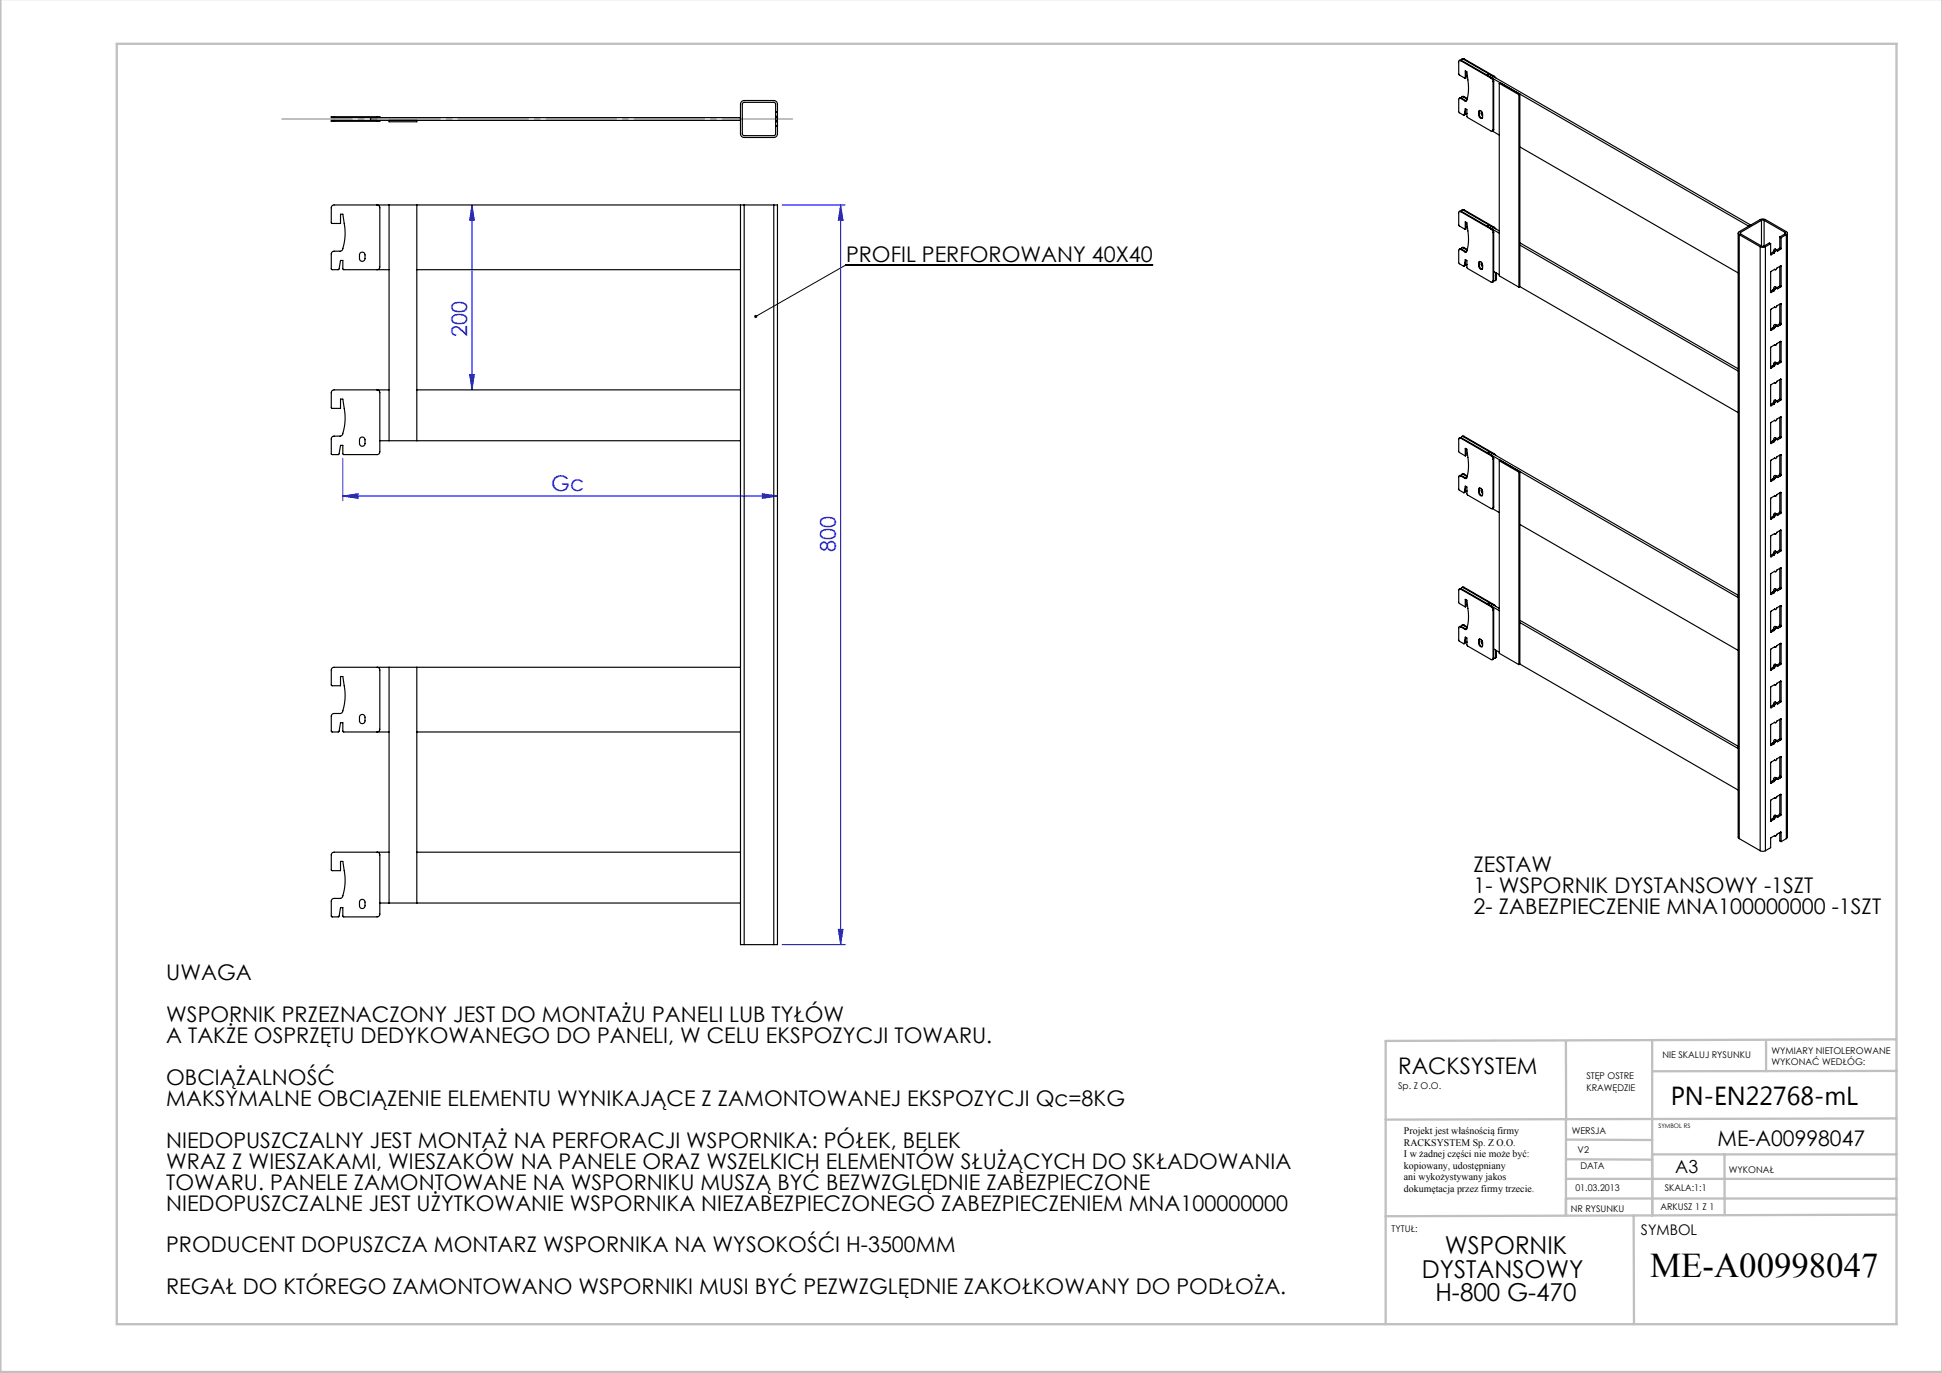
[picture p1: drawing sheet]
<svg xmlns="http://www.w3.org/2000/svg" width="420mm" height="297mm" viewBox="0 0 420 297" stroke-linecap="round" stroke-linejoin="round" font-family="sans-serif">
<path d="M102.1 44.3l.5 3.3h-1zM102.1 44.3v40M169.1 44.3h13.7M181.8 44.3l.5 3.3h-1zM181.8 44.3v160M74.1 99.1v9.2M101.6 81h1l-.5 3.3zM74.1 107.3l3.3-.5v1zM74.1 107.3h94M164.8 106.8l3.3 .5-3.3 .5zM169.1 204.3h13.7M181.3 201h1l-.5 3.3z" fill="none" stroke="#00f" stroke-width=".22"/>
<path d="M249.3 57.3h-66.3l-19.6 11.2" fill="none" stroke="#000" stroke-width=".22"/>
<path d="M60 25.7h112.4" fill="none" stroke="#808080" stroke-width=".22" stroke-dasharray="15.2 1.3 1.3 1.3" stroke-dashoffset="-1"/>
<g fill="none" stroke="#c0c0c0" stroke-width=".5">
<path d="M.1 -.1v296.9h419.9M25.2 9.5h385v276.9h-385zM338.7 225.2v16.9M357.3 225v37.9v-13.2M382 225.4v6.3M410.1 224.8l-110.4 .4v61.2M410.1 231.7h-52.8M338.7 259.3h71.5M338.7 255h71.5M338.7 250.8l18.6 .1M338.7 246.5l18.6 .1M338.7 242.1v20.9"/>
<path d="M357.3 249.7h52.9M373 249.7v13.2M410.1 241.9l-110.4 .3M353.3 262.9l.1 23.5M410.2 262.7l-110.5 .4"/>
</g>
<path d="M163.2 68.2a.34 .34 0 0 1 .5 0 .34 .34 0 0 1-.1 .5 .34 .34 0 0 1-.5-.1l.3-.1-.3 .1z" fill="#000"/>
<g fill="#00f">
<path d="M74.1 107.3l3.3-.5v1zM164.8 106.8l3.3 .5-3.3 .5z"/>
<path d="M102.1 44.3l.5 3.3h-1zM101.6 81h1l-.5 3.3zM181.8 44.3l.5 3.3h-1zM181.3 201h1l-.5 3.3z"/>
</g>
<g fill="none" stroke="#000" stroke-width=".25">
<path d="M315.9 13.1a.26 .26 0 0 0-.3 0 .26 .26 0 0 0-.1 .3v2.7l1.4 .9M315.9 13.1l6.6 3.8M316 13l-.4 .1M316 13l-.1 .1M316 13l62.2 35.9M316.5 12.8a.26 .26 0 0 0-.3 0 .26 .26 0 0 0-.2 .2M316.5 12.8l62.1 35.9M316.6 12.7l-.4 .1M316.6 12.7l-.1 .1M316.6 12.7l6.6 3.8M316.9 17v-1.7l.3 .2 .3 1.8a7.2 7.2 0 0 1-.4 4.6l-.3-.1M317 15.4v1.5l-.1 .1"/>
<path d="M317 16.4l.4 .2M322.1 16l-.5 .3M322.5 16.9l.4 .8M322.5 16.9a.56 .56 0 0 1 .5 .7M322.9 17.7v10.4M323 17.6v10.4M323 17.6l-.1 .1M323.2 16.5l.3 .4M323.2 16.5l-.2 .1M324.2 18l4.3 2.5M324.2 18v41.7l4.3 2.4M324.5 17.9l-.3 .1"/>
<path d="M72.2 26h-.6v.2h.6M72.2 25.2h-.6v.2h.6M72.2 25.2v.2M72.2 26v.2M72.2 26h87.9M72.2 26.2h9.3M72.2 25.4h87.9M72.2 25.2h9.3M80.1 25.4v.6M81.5 25.2h.6v.2M81.5 25.2v.2M81.5 26v.2"/>
<path d="M82.1 26v.2h-.6M84.1 26v.3h6v-.3M167.7 24.1v-1.6l-.3-.3h-6.7l-.2 .3 .1 6.5 .3 .3h6.5l.3-.3v-1.7M167.7 25.4v.6M167.7 25.2v.2M167.7 26v.3M167.7 24.1v.2M167.7 27.2v.1M167.7 26h.4M167.7 25.4h.4M167.7 26.3h.4M167.7 27.3h.4"/>
<path d="M167.7 24.3v.9M167.7 26.3v.9M167.7 24.1h.4M167.7 25.2h.4M167.7 24.3h.4M167.7 27.2h.4M168.1 24.1v-1.6a.8 .8 0 0 0-.8-.8h-6.4a.8 .8 0 0 0-.8 .8v6.4a.8 .8 0 0 0 .8 .8h6.4a.8 .8 0 0 0 .8-.8v-1.6M168.1 25.4v.6M168.1 25.2v.2M168.1 26v.3M168.1 24.1v.2M168.1 27.2v.1"/>
<path d="M168.1 24.3v.9M168.1 26.3v.9M315.9 21.3a.26 .26 0 0 0-.3 0 .26 .26 0 0 0-.1 .2v2.8l1 .6 .2-.1M315.9 21.3l.9 .5M316 21.2l-.4 .1M316 21.2l-.1 .1M316 21.2l1 .5M316.5 21a.26 .26 0 0 0-.3-.1 .26 .26 0 0 0-.2 .3M316.5 21l.8 .4M316.6 20.9h-.4M316.6 20.9l-.1 .1M316.6 20.9l.7 .4"/>
<path d="M316.7 24.8l.2-1.3 .3 .2 .2 1.7 5.1 3a.26 .26 0 0 0 .3 0 .26 .26 0 0 0 .1-.3M316.8 24.8l-.2 .1M316.8 24.8h-.1M316.9 24.5l.3 .1v-.1M317 21.7l.2 .1M317 21.7l-.2 .1M317 23.6l-.2 1.2M317.2 24.6h.1M319.8 24.2v-.2a.56 .56 0 0 1 .6 .1 .56 .56 0 0 1 .2 .6v.8a.56 .56 0 0 1-.6-.1 .56 .56 0 0 1-.2-.6M319.8 24.2v.6M319.9 24.8l.2 .5 .5 .3M319.9 24.1v.7"/>
<path d="M319.9 24.1l-.1 .1M319.9 24.8h-.1M320 23.9l-.1 .2M320.4 24.5l.2 .6M320.4 24.1v.4M320.5 24.4l.1 .5M320.5 24.2v.2M320.5 24.4l-.1 .1M323 28l-.2 .4 1.4 .8M323 28l-.1 .1M328.5 20.5v41.6M328.5 20.5l.2-.1v41.6"/>
<path d="M328.7 31.8l47.2 27.2M77.9 54.8l.3-.3 .6 .3 .1 1.1a.6 .6 0 0 1-.6 .6 .6 .6 0 0 1-.6-.6zM81.5 44.3a.6 .6 0 0 1 .6 .6v12.8a.6 .6 0 0 1-.6 .6M84.1 44.3v51M90.1 58.3h70M90.1 44.3v51M160.1 44.3h-87.9a.6 .6 0 0 0-.6 .6l.1 3.4h1.9v-2h.5a13.9 13.9 0 0 1 0 7.4 .6 .6 0 0 1-.6 .6h-1.3a.6 .6 0 0 0-.6 .6v3.2l.2 .2h1.5l.3-2h.5v1.8l.2 .2h9.8M160.1 44.3v160h.8M160.1 44.3h.8M160.9 44.3h6.4M160.9 44.3v160M167.3 44.3h.8v160h-.8"/>
<path d="M167.3 44.3v160M315.9 54a.26 .26 0 0 0-.3-.1 .26 .26 0 0 0-.1 .3v2.7l1 .7 .2-.1M315.9 45.8a.26 .26 0 0 0-.3 0 .26 .26 0 0 0-.1 .2v2.8l1.4 .8M315.9 54l.9 .5M315.9 45.8l6.6 3.8M316 45.7l-.4 .1M316 53.9h-.4M316 45.7l-.1 .1M316 45.7l8.2 4.7M316 53.9l-.1 .1M316 53.9l1 .5M316.5 53.6a.26 .26 0 0 0-.3 0 .26 .26 0 0 0-.2 .3"/>
<path d="M316.5 45.5a.26 .26 0 0 0-.3-.1 .26 .26 0 0 0-.2 .3M316.5 53.6l.8 .5M316.5 45.5l7.7 4.5M316.6 45.4h-.4M316.6 53.5l-.4 .1M316.6 45.4l-.1 .1M316.6 45.4l6.6 3.8M316.6 53.5l-.1 .1M316.6 53.5l.7 .5M316.7 57.5l.2-1.3 .3 .2 .2 1.7 5.1 2.9a.26 .26 0 0 0 .3 0 .26 .26 0 0 0 .1-.2M316.8 57.4l-.2 .2M316.8 57.4l-.1 .1"/>
<path d="M316.9 57.1l.3 .2v-.1M316.9 49.6v-1.6l.3 .2 .3 1.8a7.2 7.2 0 0 1-.4 4.5h-.3M317 54.4l.2 .1M317 54.4l-.2 .1M317 56.2l-.2 1.2M317 48.1v1.4l-.1 .1M317 49.1l.4 .2M317.2 57.2v.1M319.8 56.9v-.2a.56 .56 0 0 1 .6 0 .56 .56 0 0 1 .2 .6v.8a.56 .56 0 0 1-.6 0 .56 .56 0 0 1-.2-.6M319.8 56.9v.6M319.9 57.4l.2 .6 .5 .2M319.9 56.8v.6"/>
<path d="M319.9 56.8l-.1 .1M319.9 57.4l-.1 .1M320 56.6l-.1 .2M320.4 57.2l.2 .6M320.4 56.7v.5M320.5 57.1l.1 .4M320.5 57.1l-.1 .1M320.5 56.9v.2M322.1 48.7l-.5 .2M322.5 49.6l.4 .7M322.5 49.6a.56 .56 0 0 1 .5 .6M322.9 50.3v10.5"/>
<path d="M323 50.2v10.5M323 50.2l-.1 .1M323 58.7l1.2 .7M323.2 49.2l.3 .3M323.2 49.2l-.2 .1M323.5 59v1.4M323.6 59.1v1.3M328.7 53l47.2 27.3M328.7 52.5l47.2 27.3M375.9 50.4v130.7l.3 .3M376.2 50.8a.34 .34 0 0 1-.3-.4 .34 .34 0 0 1 .3-.3l4.5-2.6 .5-.1 .6 .1 4.5 2.6a.34 .34 0 0 1 .3 .3 .34 .34 0 0 1-.3 .4M376.2 50.8l4.5 2.6"/>
<path d="M376.2 50.8v130.6M376.4 50.3l-.1 .1 .1 .2M376.4 50.6l4.6 2.6M376.4 50.3v.3M380.7 53.4l.5 .1 .6-.1M380.7 53.4v130.6M381 47.7h.5M381 53.2h.5M381 47.7l-4.6 2.6M381 47.7v5.5M381.5 47.7l4.6 2.6M381.5 47.7v5.5"/>
<path d="M381.8 53.4v130.6M382.9 55.1h.1M382.9 52.7l-1.1 .7M382.9 52.7l-.2-.1-1.2 .6M382.9 52.7v2.4M383.4 54.6l.3 .2M383.4 54.6l-.5 .2M383.6 54.2l-.2 .4M383.6 54.2l.3 .2M383.6 54.2h.1M383.7 54.8l-.7 .3M383.8 58.3l.1 .1"/>
<path d="M383.9 54.4l-.2 .4M383.9 54.4h.1M384.2 54l-.3-.2-.3 .4M384.3 54.2l-.2-.2-.2 .4M384.3 54.2l.2 .1M384.3 54.2h.1M384.8 53.8l-.5 .3M384.8 53.8l.3 .1M384.9 53.6l-.1 .2M384.9 51.3l.3 .1M384.9 53.6l.3 .2M384.9 51.3v2.3"/>
<path d="M384.9 57.6v4.2M385.1 57.5l.1 .1M385.1 57.5l-.8 .5-.2 .4-.2-.2-.9 .6-.1 4.4M385.1 53.9l-.6 .4M385.2 53.8l-.1 .1M385.2 51.4v2.4M385.2 57.6v4.3M386.1 50.3l.1 .1-.1 .2M386.1 50.6l-1.2 .7M386.1 50.3v.3M386.3 50.8l-1.1 .6M386.3 50.8v130.6"/>
<path d="M386.6 50.4v130.7l-.3 .3M323 60.7l-.2 .3M323 60.7l-.1 .1M323.5 60.4a.26 .26 0 0 1-.2 .3 .26 .26 0 0 1-.3 0M323.6 60.4l-.3 .3M323.6 60.4h-.1M328.7 62l47.2 27.3M328.7 62l-.2 .1M382.9 79.6h.1M382.9 71.4h.1M382.9 63.2l.1 .1M383.4 62.8l.3 .1"/>
<path d="M383.4 62.8l-.5 .2M383.4 70.9l.3 .2M383.4 70.9l-.5 .3M383.4 79.1l.3 .2M383.4 79.1l-.5 .2M383.6 62.4l-.2 .4M383.6 70.6l-.2 .3M383.6 78.7l-.2 .4M383.6 62.4h.1M383.6 70.6h.1M383.6 78.7h.1M383.6 62.4l.3 .2"/>
<path d="M383.6 70.6l.3 .1M383.6 78.7l.3 .2M383.7 79.3l-.7 .3M383.7 71.1l-.7 .3M383.7 62.9l-.7 .4M383.8 66.5h.1M383.8 74.6l.1 .1M383.9 78.9l-.2 .4M383.9 70.7l-.2 .4M383.9 62.6l-.2 .3M383.9 62.6h.1M383.9 70.7h.1"/>
<path d="M383.9 78.9h.1M384.2 62.2l-.3-.2-.3 .4M384.2 70.3l-.3-.1-.3 .4M384.2 78.5l-.3-.2-.3 .4M384.3 78.6l-.2-.1-.2 .4M384.3 78.7l.2 .1M384.3 70.5l-.2-.1-.2 .3M384.3 70.5l.2 .1M384.3 62.3l-.2-.1-.2 .4M384.3 62.3l.2 .1M384.3 62.3h.1M384.3 70.5h.1"/>
<path d="M384.3 78.6v.1M384.8 61.9l-.5 .3M384.8 61.9l.3 .2M384.8 70.1l.3 .2M384.8 70.1l-.5 .3M384.8 78.3l.3 .1M384.8 78.3l-.5 .3M384.9 61.8l-.1 .1M384.9 69.9l-.1 .2M384.9 78.1l-.1 .2M384.9 65.8v4.1M384.9 74v4.1"/>
<path d="M384.9 61.8l.3 .1M384.9 69.9l.3 .2M384.9 78.1l.3 .1M385.1 73.8l.1 .1M385.1 73.8l-.8 .5-.2 .4-.2-.1-.9 .5-.1 4.5M385.1 65.7h.1M385.1 65.7l-.8 .5-.2 .3-.2-.1-.9 .6-.1 4.4M385.1 78.4l-.6 .4M385.1 70.3l-.6 .3M385.1 62.1l-.6 .3M385.2 78.2l-.1 .2M385.2 70.1l-.1 .2"/>
<path d="M385.2 61.9l-.1 .2M385.2 65.7v4.4M385.2 73.9v4.3M77.9 94.8l.3-.3 .6 .3 .1 1.1a.6 .6 0 0 1-.6 .6 .6 .6 0 0 1-.6-.6zM81.5 84.3a.6 .6 0 0 1 .6 .6v12.8a.6 .6 0 0 1-.6 .6h-7.2l-.2-.2v-1.8h-.5l-.3 2h-1.5l-.2-.2v-3.2a.6 .6 0 0 1 .6-.6h1.3a.6 .6 0 0 0 .6-.6 11.3 11.3 0 0 0 .3-5.4l-.3-2h-.5v2h-1.9l-.1-3.4a.6 .6 0 0 1 .6-.6h11.9M82.1 95.3h78M90.1 84.3h70M315.9 94.8a.26 .26 0 0 0-.3 0 .26 .26 0 0 0-.1 .2v2.7l1.4 .9M315.9 94.8l6.6 3.8M316 94.7l-.4 .1M316 94.7l-.1 .1M316 94.7l6.6 3.8"/>
<path d="M316.5 94.5a.26 .26 0 0 0-.3-.1 .26 .26 0 0 0-.2 .3M316.5 94.5l59.4 34.3M316.6 94.4h-.4M316.6 94.4l-.1 .1M316.6 94.4l6.6 3.8M316.9 98.6v-1.6l.3 .2 .3 1.7a7.2 7.2 0 0 1-.4 4.6h-.3M317 97.1v1.4l-.1 .1M317 98l.4 .2M322.1 97.7l-.5 .2 54.3 31.4M322.5 98.6l.4 .7M322.6 98.5l.4 .7M322.6 98.5l-.1 .1"/>
<path d="M322.9 99.3v10.5M323 99.2l-.1 .1M323 99.2v10.5M323.2 98.2l.3 .3M323.2 98.2l-.2 .1M324.2 99.7l.3-.1 4.2 2.4M324.2 99.7v41.6l4.3 2.5M324.2 99.7l4.3 2.4M382.9 95.9h.1M382.9 87.7l.1 .1M383.4 87.3l.3 .1M383.4 87.3l-.5 .2"/>
<path d="M383.4 95.4l.3 .2M383.4 95.4l-.5 .3M383.6 86.9l-.2 .4M383.6 95.1l-.2 .3M383.6 86.9h.1M383.6 95.1h.1M383.6 86.9l.3 .2M383.6 95.1l.3 .1M383.7 95.6l-.7 .3M383.7 87.4l-.7 .4M383.8 82.8l.1 .1M383.8 90.9l.1 .1"/>
<path d="M383.8 99.1l.1 .1M383.9 95.2l-.2 .4M383.9 87.1l-.2 .3M383.9 87.1h.1M383.9 95.2h.1M384.2 86.7l-.3-.2-.3 .4M384.2 94.8l-.3-.1-.3 .4M384.3 95l-.2-.1-.2 .3M384.3 95l.2 .1M384.3 86.8l-.2-.1-.2 .4M384.3 86.8l.2 .1M384.3 86.8h.1"/>
<path d="M384.3 95h.1M384.8 86.4l.3 .2M384.8 86.4l-.5 .3M384.8 94.6l.3 .2M384.8 94.6l-.5 .3M384.9 86.3l-.1 .1M384.9 94.4l-.1 .2M384.9 82.1v4.2M384.9 90.3v4.1M384.9 98.4v4.2M384.9 86.3l.3 .1M384.9 94.4l.3 .2"/>
<path d="M385.1 98.3l.1 .1M385.1 98.3l-.8 .5-.2 .4-.2-.1-.9 .5-.1 4.5M385.1 90.2h.1M385.1 90.2l-.8 .5-.2 .3-.2-.1-.9 .6-.1 4.4M385.1 82l.1 .1M385.1 82l-.8 .5-.2 .4-.2-.2-.9 .6-.1 4.4M385.1 94.8l-.6 .3M385.1 86.6l-.6 .3M385.2 94.6l-.1 .2M385.2 86.4l-.1 .2M385.2 82.1v4.3M385.2 90.2v4.4"/>
<path d="M385.2 98.4v4.3M315.9 102.9a.26 .26 0 0 0-.3 0 .26 .26 0 0 0-.1 .3v2.7l1 .7 .2-.1M315.9 102.9l.9 .6M316 102.9h-.4M316 102.9h-.1M316 102.9l1 .5M316.5 102.6a.26 .26 0 0 0-.3 0 .26 .26 0 0 0-.2 .3M316.5 102.6l.8 .5M316.6 102.5l-.4 .1M316.6 102.5l-.1 .1M316.6 102.5l.7 .5M316.7 106.5l.2-1.3 .3 .2 .2 1.7 5.1 2.9a.26 .26 0 0 0 .3 0 .26 .26 0 0 0 .1-.2"/>
<path d="M316.8 106.4l-.2 .2M316.8 106.4l-.1 .1M316.9 106.1l.3 .2v-.1M317 103.4l.2 .1M317 103.4l-.2 .1M317 105.2l-.2 1.2M317.2 106.2v.1M319.8 105.8v-.1a.56 .56 0 0 1 .6 0 .56 .56 0 0 1 .2 .6v.8a.56 .56 0 0 1-.6 0 .56 .56 0 0 1-.2-.6M319.8 105.8v.7M319.9 106.4l.2 .6 .5 .2M319.9 105.8h-.1M319.9 106.4l-.1 .1"/>
<path d="M319.9 105.8v.6M320 105.5l-.1 .3M320.4 106.2l.2 .6M320.4 105.7v.5M320.5 106.1l.1 .4M320.5 106.1l-.1 .1M320.5 105.9v.2M323 109.7l-.2 .3 1.4 .9M323 109.7l-.1 .1M328.5 102.1v41.7M328.7 102v41.6M328.7 102l-.2 .1"/>
<path d="M328.7 113.4l47.2 27.3M382.9 112.2l.1 .1M382.9 104.1h.1M383.4 103.6l.3 .1M383.4 103.6l-.5 .2M383.4 111.8l.3 .1M383.4 111.8l-.5 .2M383.4 119.9l.3 .2M383.4 119.9l-.5 .3M383.6 103.2l-.2 .4M383.6 111.4l-.2 .4M383.6 119.6l-.2 .3"/>
<path d="M383.6 103.2h.1M383.6 103.2l.3 .2M383.6 111.4l.3 .2M383.6 119.6l.3 .1M383.7 111.9l-.7 .4M383.7 103.7l-.7 .4M383.8 107.3l.1 .1M383.8 115.4l.1 .1M383.9 119.7l-.2 .4M383.9 111.6l-.2 .3M383.9 103.4l-.2 .3M383.9 103.4h.1"/>
<path d="M384.2 103l-.3-.2-.3 .4M384.2 111.2l-.3-.2-.3 .4M384.2 119.3l-.3-.1-.3 .4M384.3 119.5l-.2-.1-.2 .3M384.3 119.5l.2 .1M384.3 111.3l-.2-.1-.2 .4M384.3 111.3l.2 .1M384.3 103.1l-.2-.1-.2 .4M384.3 103.2l.2 .1M384.3 103.1v.1M384.3 111.3h.1M384.3 119.5h.1"/>
<path d="M384.8 102.8l.3 .1M384.8 102.8l-.5 .3M384.8 110.9l.3 .2M384.8 110.9l-.5 .3M384.8 119.1l.3 .1M384.8 119.1l-.5 .3M384.9 102.6l-.1 .2M384.9 110.7l-.1 .2M384.9 118.9l-.1 .2M384.9 106.6v4.1M384.9 114.8v4.1M384.9 102.6l.3 .1"/>
<path d="M384.9 110.7l.3 .2M384.9 118.9l.3 .2M385.1 114.7h.1M385.1 114.7l-.8 .4-.2 .4-.2-.1-.9 .6-.1 4.4M385.1 106.5l.1 .1M385.1 106.5l-.8 .5-.2 .3-.2-.1-.9 .6-.1 4.4M385.1 119.2l-.6 .4M385.1 111.1l-.6 .3M385.1 102.9l-.6 .4M385.2 119.1l-.1 .1M385.2 110.9l-.1 .2M385.2 102.7l-.1 .2"/>
<path d="M385.2 106.6v4.3M385.2 114.7v4.4M315.9 135.6a.26 .26 0 0 0-.3 0 .26 .26 0 0 0-.1 .3v2.6l1 .7h.2M315.9 127.4a.26 .26 0 0 0-.3 0 .26 .26 0 0 0-.1 .3v2.7l1.4 .9M315.9 135.6l.9 .5M315.9 127.4l6.6 3.8M316 127.4h-.4M316 135.5l-.4 .1M316 127.4h-.1M316 127.4l8.2 4.7M316 135.5l-.1 .1M316 135.5l1 .6"/>
<path d="M316.5 135.3a.26 .26 0 0 0-.3 0 .26 .26 0 0 0-.2 .2M316.5 127.1a.26 .26 0 0 0-.3 0 .26 .26 0 0 0-.2 .3M316.5 135.3l.8 .5M316.5 127.1l7.7 4.5M316.6 127l-.4 .1M316.6 135.2l-.4 .1M316.6 127l-.1 .1M316.6 127l6.6 3.8M316.6 135.2l-.1 .1M316.6 135.2l.7 .4M316.7 139.2l.2-1.4 .3 .2 .2 1.7 5.1 3a.26 .26 0 0 0 .3 0 .26 .26 0 0 0 .1-.3M316.8 139.1l-.2 .2"/>
<path d="M316.8 139.1l-.1 .1M316.9 138.8l.3 .1v-.1M316.9 131.3v-1.7l.3 .3 .3 1.7a7.2 7.2 0 0 1-.4 4.6l-.3-.1M317 136.1h.2M317 136.1h-.2M317 137.9l-.2 1.2M317 129.7v1.5l-.1 .1M317 130.7l.4 .2M317.2 138.9h.1M319.8 138.5v-.1a.56 .56 0 0 1 .6 0 .56 .56 0 0 1 .2 .6v.8a.56 .56 0 0 1-.6 0 .56 .56 0 0 1-.2-.6M319.8 138.5v.7M319.9 139.1l.2 .5 .5 .3"/>
<path d="M319.9 138.4v.7M319.9 138.4l-.1 .1M319.9 139.1l-.1 .1M320 138.2l-.1 .2M320.4 138.8l.2 .7M320.4 138.4v.4M320.5 138.8l.1 .4M320.5 138.5v.3M320.5 138.8h-.1M322.1 130.3l-.5 .3M322.5 131.2l.4 .8M322.5 131.2a.56 .56 0 0 1 .5 .7"/>
<path d="M322.9 132v10.4M323 131.9v10.4M323 131.9l-.1 .1M323.2 130.8l.3 .4M323.2 130.8l-.2 .1M328.7 134.2l47.2 27.2M328.7 134.7l47.2 27.2M382.9 136.7l.1 .1M382.9 128.5l.1 .1M382.9 120.4h.1M383.4 128.1l.3 .1M383.4 128.1l-.5 .2"/>
<path d="M383.4 136.2l.3 .2M383.4 136.2l-.5 .3M383.6 127.7l-.2 .4M383.6 135.9l-.2 .3M383.6 135.9h.1M383.6 127.7l.3 .2M383.6 135.9l.3 .2M383.7 136.4l-.7 .4M383.7 128.2l-.7 .4M383.7 120.1l-.7 .3M383.8 123.6l.1 .1M383.8 131.8l.1 .1"/>
<path d="M383.8 139.9l.1 .1M383.9 136.1l-.2 .3M383.9 127.9l-.2 .3M383.9 136.1h.1M384.2 127.5l-.3-.2-.3 .4M384.2 135.7l-.3-.2-.3 .4M384.3 135.8l-.2-.1-.2 .4M384.3 135.8l.2 .1M384.3 127.6l-.2-.1-.2 .4M384.3 127.7l.2 .1M384.3 127.6v.1M384.3 135.8h.1"/>
<path d="M384.8 127.2l.3 .2M384.8 127.2l-.5 .4M384.8 135.4l.3 .2M384.8 135.4l-.5 .3M384.9 127.1l-.1 .1M384.9 135.2l-.1 .2M384.9 122.9v4.2M384.9 131.1v4.1M384.9 139.3v4.1M384.9 127.1l.3 .1M384.9 135.2l.3 .2M385.1 139.2h.1"/>
<path d="M385.1 139.2l-.8 .4-.2 .4-.2-.1-.9 .6-.1 4.4M385.1 131l.1 .1M385.1 131l-.8 .5-.2 .3-.2-.1-.9 .6-.1 4.4M385.1 122.8l.1 .1M385.1 122.8l-.8 .5-.2 .4-.2-.1-.9 .5-.1 4.4M385.1 135.6l-.6 .3M385.1 127.4l-.6 .4M385.2 135.4l-.1 .2M385.2 127.2l-.1 .2M385.2 122.9v4.3M385.2 131.1v4.3M385.2 139.2v4.4"/>
<path d="M77.9 154.8l.3-.3 .6 .3 .1 1.1a.6 .6 0 0 1-.6 .6 .6 .6 0 0 1-.6-.6zM81.5 144.3a.6 .6 0 0 1 .6 .6v12.8a.6 .6 0 0 1-.6 .6M84.1 144.3v51M90.1 158.3h70M90.1 144.3v51M160.1 144.3h-87.9a.6 .6 0 0 0-.6 .6l.1 3.4h1.9v-2h.5a13.9 13.9 0 0 1 0 7.4 .6 .6 0 0 1-.6 .6h-1.3a.6 .6 0 0 0-.6 .6v3.2l.2 .2h1.5l.3-2h.5v1.8l.2 .2h9.8M323 142.3l-.2 .4M323 142.3l-.1 .1M323 140.4l1.2 .7M323.5 142.1a.26 .26 0 0 1-.2 .3 .26 .26 0 0 1-.3-.1M323.5 140.6v1.5M323.6 142l-.3 .4"/>
<path d="M323.6 140.7v1.3M323.6 142l-.1 .1M328.7 143.6l47.2 27.3M328.7 143.6l-.2 .2M382.9 153l.1 .1M382.9 144.9h.1M383.4 144.4l.3 .2M383.4 144.4l-.5 .3M383.4 152.6l.3 .1M383.4 152.6l-.5 .2M383.6 144.1l-.2 .3M383.6 152.2l-.2 .4"/>
<path d="M383.6 144.1l.3 .1M383.6 152.2l.3 .2M383.7 152.7l-.7 .4M383.7 144.6l-.7 .3M383.8 148.1l.1 .1M383.8 156.3l.1 .1M383.9 152.4l-.2 .3M383.9 144.2l-.2 .4M384.2 143.8l-.3-.1-.3 .4M384.2 152l-.3-.2-.3 .4M384.3 152.1l-.2-.1-.2 .4M384.3 152.2l.2 .1"/>
<path d="M384.3 144l-.2-.2-.2 .4M384.3 144l.2 .1M384.3 144h.1M384.3 152.1v.1M384.8 143.6l.3 .1M384.8 143.6l-.5 .3M384.8 151.7l.3 .2M384.8 151.7l-.5 .4M384.8 159.9l-.5 .3M384.8 159.9l.3 .2M384.9 143.4l-.1 .2M384.9 151.6l-.1 .1"/>
<path d="M384.9 159.7l-.1 .2M384.9 147.4v4.2M384.9 155.6v4.1M384.9 143.4l.3 .2M384.9 151.6l.3 .1M384.9 159.7l.3 .2M385.1 155.5l.1 .1M385.1 155.5l-.8 .5-.2 .3-.2-.1-.9 .6-.1 4.4M385.1 147.3l.1 .1M385.1 147.3l-.8 .5-.2 .4-.2-.1-.9 .5-.1 4.4M385.1 151.9l-.6 .4M385.1 143.7l-.6 .4"/>
<path d="M385.2 159.9l-.1 .2M385.2 151.7l-.1 .2M385.2 143.6l-.1 .1M385.2 147.4v4.3M385.2 155.6v4.3M382.9 177.5l.1 .1M382.9 169.4h.1M382.9 161.2l.1 .1M383.4 160.7l.3 .2M383.4 160.7l-.5 .3M383.4 168.9l.3 .2M383.4 168.9l-.5 .3"/>
<path d="M383.4 177.1l.3 .1M383.4 177.1l-.5 .2M383.6 160.4l-.2 .3M383.6 168.6l-.2 .3M383.6 176.7l-.2 .4M383.6 168.5v.1M383.6 160.4l.3 .2M383.6 168.5l.3 .2M383.6 168.6l.3 .1M383.6 176.7l.3 .2M383.7 177.2l-.7 .4M383.7 169.1l-.7 .3"/>
<path d="M383.7 160.9l-.7 .4M383.8 164.4l.1 .1M383.8 172.6l.1 .1M383.9 176.9l-.2 .3M383.9 168.7l-.2 .4M383.9 160.6l-.2 .3M383.9 168.7h.1M384.2 160.2l-.3-.2-.3 .4M384.2 168.3l-.3-.1-.3 .3M384.2 176.5l-.3-.2-.3 .4M384.3 176.6l-.2-.1-.2 .4M384.3 176.6l.2 .2"/>
<path d="M384.3 168.5l-.2-.2-.2 .4M384.3 168.5l.2 .1M384.3 160.3l-.2-.1-.2 .4M384.3 160.3l.2 .1M384.3 160.3h.1M384.3 168.5h.1M384.3 176.6h.1M384.8 168.1l-.5 .3M384.8 168.1l.3 .1M384.8 176.2l.3 .2M384.8 176.2l-.5 .4M384.9 167.9l-.1 .2"/>
<path d="M384.9 176.1l-.1 .1M384.9 163.8v4.1M384.9 171.9v4.2M384.9 167.9l.3 .2M384.9 176.1l.3 .1M385.1 180l.1 .1M385.1 180l-.8 .5-.2 .3-.2-.1-.9 .5-.1 2.2-1.1 .6M385.1 171.8l.1 .1M385.1 171.8l-.8 .5-.2 .4-.2-.1-.9 .5-.1 4.4M385.1 163.7h.1M385.1 163.7l-.8 .4-.2 .4-.2-.1-.9 .6-.1 4.4M385.1 176.4l-.6 .4"/>
<path d="M385.1 168.2l-.6 .4M385.1 160.1l-.6 .3M385.2 176.2l-.1 .2M385.2 168.1l-.1 .1M385.2 163.7v4.4M385.2 171.9v4.3M77.9 194.8l.3-.3 .6 .3 .1 1.1a.6 .6 0 0 1-.6 .6 .6 .6 0 0 1-.6-.6zM81.5 184.3a.6 .6 0 0 1 .6 .6v12.8a.6 .6 0 0 1-.6 .6h-7.2l-.2-.2v-1.8h-.5l-.3 2h-1.5l-.2-.2v-3.2a.6 .6 0 0 1 .6-.6h1.3a.6 .6 0 0 0 .6-.6 11.3 11.3 0 0 0 .3-5.4l-.3-2h-.5v2h-1.9l-.1-3.4a.6 .6 0 0 1 .6-.6h11.9M82.1 195.3h78M90.1 184.3h70M376.2 181.4l4.5 2.6M380.7 184l.5 .2 .6-.2"/>
<path d="M383.8 180.8l.1 .1M384.8 180.2l.1 .1M384.9 180.1v1.8l.3 .2M385.2 180.1v2M386.3 181.4l-1.1 .7M160.9 204.3h6.4"/>
</g>
<text font-size="7.5" x="356.9" y="276.2">ME-A00998047</text>
<text font-size="5.6" x="361.3" y="239.1">PN-EN22768-mL</text>
<g font-size="5.3">
<text x="312.5" y="271.3">WSPORNIK</text>
<text x="307.5" y="276.4">DYSTANSOWY</text>
<text x="310.4" y="281.5">H-800 G-470</text>
</g>
<text font-size="4.9" x="302.4" y="232.4">RACKSYSTEM</text>
<g font-size="4.7">
<text x="183" y="56.6">PROFIL PERFOROWANY 40X40</text>
<text x="318.7" y="188.7">ZESTAW</text>
<text x="318.7" y="193.2">1- WSPORNIK DYSTANSOWY -1SZT</text>
<text x="318.7" y="197.7">2- ZABEZPIECZENIE MNA100000000 -1SZT</text>
<text x="35.9" y="212.1">UWAGA</text>
<text x="35.9" y="221.1">WSPORNIK PRZEZNACZONY JEST DO MONTAŻU PANELI LUB TYŁÓW</text>
<text x="35.9" y="225.7">A TAKŻE OSPRZĘTU DEDYKOWANEGO DO PANELI, W CELU EKSPOZYCJI TOWARU.</text>
<text x="35.9" y="234.7">OBCIĄŻALNOŚĆ</text>
<text x="35.9" y="239.2">MAKSYMALNE OBCIĄZENIE ELEMENTU WYNIKAJĄCE Z ZAMONTOWANEJ EKSPOZYCJI Qc=8KG</text>
<text x="35.9" y="248.3">NIEDOPUSZCZALNY JEST MONTAŻ NA PERFORACJI WSPORNIKA: PÓŁEK, BELEK</text>
<text x="371.5" y="247.8">ME-A00998047</text>
<text x="35.9" y="252.8">WRAZ Z WIESZAKAMI, WIESZAKÓW NA PANELE ORAZ WSZELKICH ELEMENTÓW SŁUŻĄCYCH DO SKŁADOWANIA</text>
<text x="35.9" y="257.4">TOWARU. PANELE ZAMONTOWANE NA WSPORNIKU MUSZĄ BYĆ BEZWZGLĘDNIE ZABEZPIECZONE</text>
<text x="35.9" y="261.9">NIEDOPUSZCZALNE JEST UŻYTKOWANIE WSPORNIKA NIEZABEZPIECZONEGO ZABEZPIECZENIEM MNA100000000</text>
<text x="35.9" y="270.9">PRODUCENT DOPUSZCZA MONTARZ WSPORNIKA NA WYSOKOŚĆI H-3500MM</text>
<text x="35.9" y="280">REGAŁ DO KTÓREGO ZAMONTOWANO WSPORNIKI MUSI BYĆ PEZWZGLĘDNIE ZAKOŁKOWANY DO PODŁOŻA.</text>
</g>
<g font-size="4.7" fill="#00f">
<text x="101.1" y="72.9" transform="rotate(-90 101.1 72.9)">200</text>
<text x="119.2" y="106.3">Gc</text>
<text x="180.8" y="119.4" transform="rotate(-90 180.8 119.4)">800</text>
</g>
<text font-size="3.9" x="362.3" y="253.8">A3</text>
<text font-size="3.2" x="354.9" y="267.2">SYMBOL</text>
<g font-size="2.2">
<text x="303.6" y="245.3">Projekt jest właśnością firmy</text>
<text x="303.6" y="247.8">RACKSYSTEM Sp. Z O.O.</text>
<text x="303.6" y="250.3">I w żadnej części nie może być:</text>
<text x="303.6" y="252.8">kopiowany, udostępniany</text>
<text x="303.6" y="255.3">ani wykożystywany jakos</text>
<text x="303.6" y="257.8">dokumętacja przez firmy trzecie.</text>
</g>
<g font-size="2">
<text x="383.1" y="227.9">WYMIARY NIETOLEROWANE</text>
<text x="343.1" y="233.4">STĘP OSTRE</text>
<text x="359.5" y="228.9">NIE SKALUJ RYSUNKU</text>
<text x="383.1" y="230.4">WYKONAĆ WEDŁÓG:</text>
<text x="302.4" y="235.5">Sp. Z O.O.</text>
<text x="343.1" y="235.9">KRAWĘDZIE</text>
<text x="339.9" y="245.4">WERSJA</text>
<text x="341.2" y="249.4">V2</text>
<text x="340.7" y="257.7">01.03.2013</text>
<text x="341.8" y="252.9">DATA</text>
<text x="360.1" y="257.7">SKALA:1:1</text>
<text x="373.9" y="253.8">WYKONAŁ</text>
<text x="339.7" y="262.3">NR RYSUNKU</text>
<text x="359.1" y="261.8">ARKUSZ 1 Z 1</text>
<text x="301" y="266.4">TYTUŁ:</text>
</g>
<text font-size="1.3" x="358.7" y="244">SYMBOL RS</text>
</svg>
